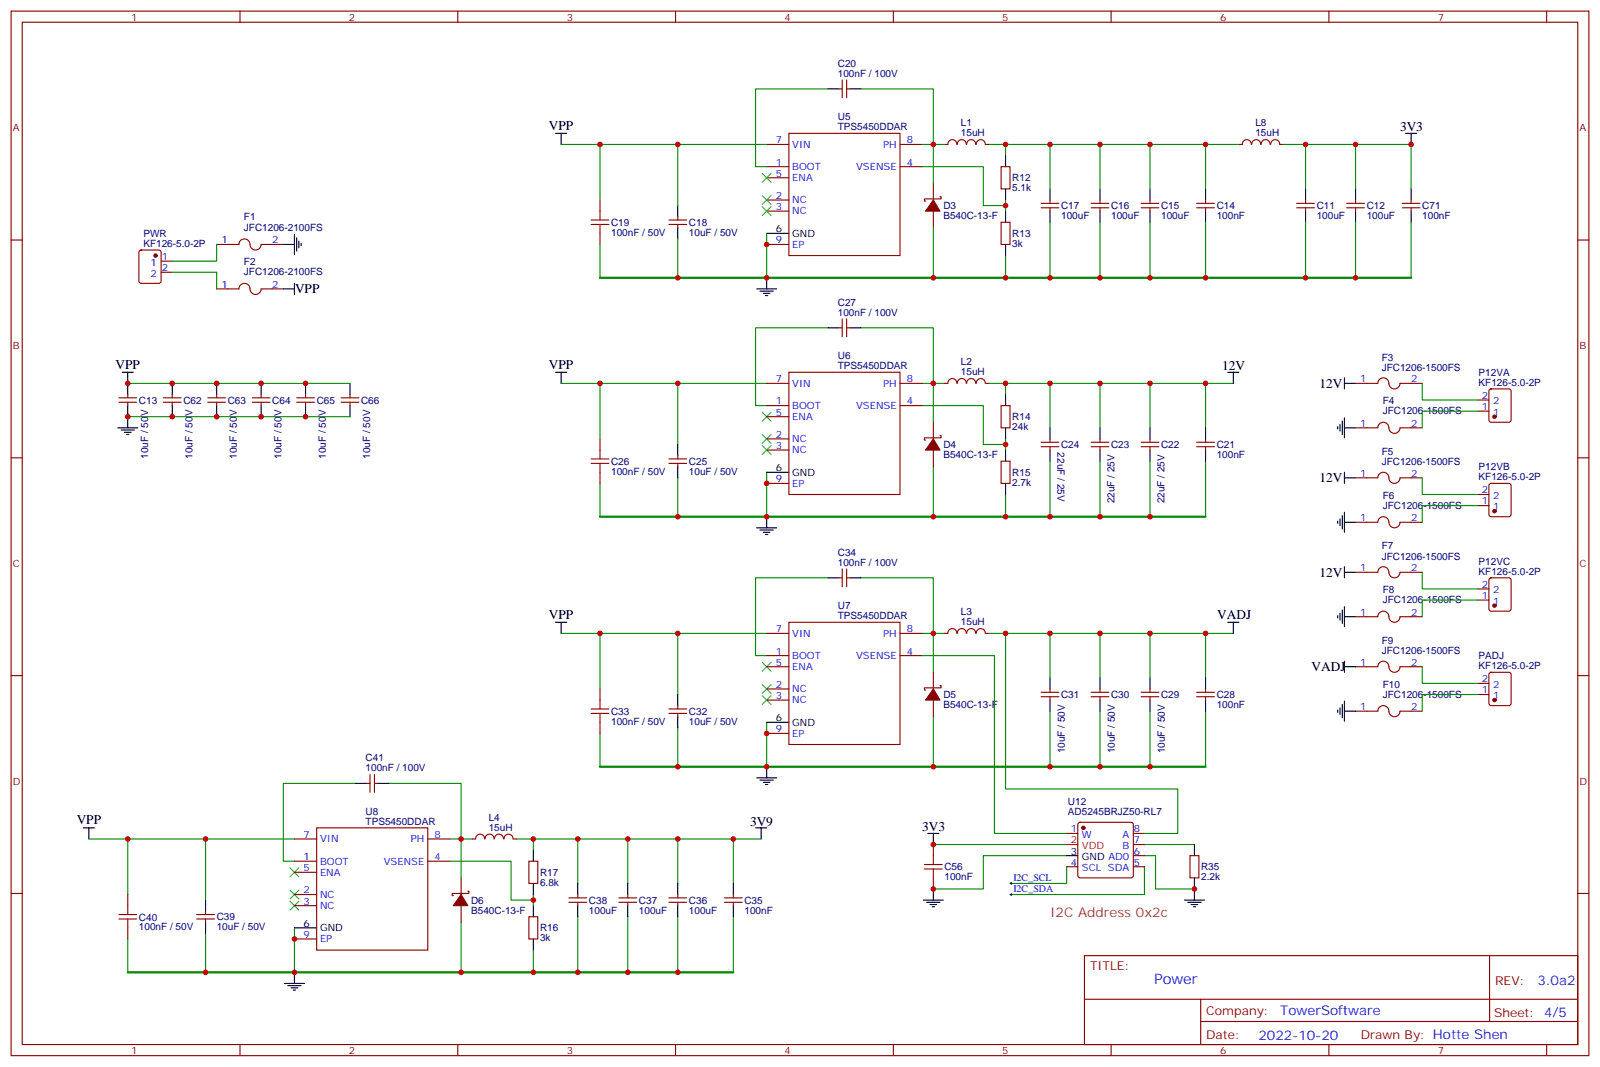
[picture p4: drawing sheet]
<svg xmlns="http://www.w3.org/2000/svg" width="508mm" height="339mm" viewBox="0 0 508 339" stroke-linecap="round" stroke-linejoin="round" font-family="sans-serif">
<g fill="none" stroke="#870000" stroke-width=".35">
<path d="M3.5 3.5h501v331.6h-501zM7.1 7.1h493.8v324.5h-493.8zM76.2 3.5v3.6M145.3 3.5v3.6M214.5 3.5v3.6M283.6 3.5v3.6M352.8 3.5v3.6M421.9 3.5v3.6M491.1 3.5v3.6M266.3 28.2h1.1M267.4 25.4v5.6M268.8 25.4v5.6"/>
<path d="M268.8 28.2h1.1M243.4 45.9h7.1M243.4 52.9h7.1M243.4 56.4h7.1M250.5 42.3h35.3v38.8h-35.3zM285.8 45.9h7M285.8 52.9h7M296.3 58.2v5.3M299.9 45.9h1M301 45.8a1.41 1.41 0 0 1 1.4-1.5 1.41 1.41 0 0 1 1.4 1.5M304 45.8a1.41 1.41 0 0 1 1.4-1.5 1.41 1.41 0 0 1 1.4 1.5M306.9 45.8a1.41 1.41 0 0 1 1.4-1.5 1.41 1.41 0 0 1 1.4 1.5"/>
<path d="M310 45.8a1.41 1.41 0 0 1 1.4-1.5 1.41 1.41 0 0 1 1.4 1.5M312.9 45.9h1.1M317.9 52.9h2.8v7.1h-2.8zM393.3 45.9h1.1M394.4 45.8a1.41 1.41 0 0 1 1.5-1.5 1.41 1.41 0 0 1 1.4 1.5M397.4 45.8a1.41 1.41 0 0 1 1.4-1.5 1.41 1.41 0 0 1 1.5 1.5M400.4 45.8a1.41 1.41 0 0 1 1.4-1.5 1.41 1.41 0 0 1 1.4 1.5M403.5 45.8a1.41 1.41 0 0 1 1.4-1.5 1.41 1.41 0 0 1 1.4 1.5M406.4 45.9h1.1M3.5 76.2h3.6M44.3 79.6l.5-.2h5.6l.7 .4 .1 9.5-.5 .6-5.9 .1-.6-.5-.1-9.4zM68.8 77.6h7a1.82 1.82 0 0 1 2.1-1.7 1.82 1.82 0 0 1 1.5 2.2 1.76 1.76 0 0 0 2 1.3 1.76 1.76 0 0 0 1.5-1.8h7.1"/>
<path d="M190.5 63.5v3.5M190.5 74.1v3.5M212.4 69.9h5.6M212.4 71.3h5.6M215.2 68.8v1.1M215.2 71.3v1M243.4 63.5h7.1M243.4 67h7.1M243.4 77.6h7.1M296.3 67v5.3M298.4 62.4h.4v.7h-5.3v.8h.4M317.9 70.6h2.8v7h-2.8z"/>
<path d="M330.6 66h5.6M330.6 64.6h5.6M333.4 63.5v1.1M333.4 66v1M346.4 66h5.7M346.4 64.6h5.7M349.2 63.5v1.1M349.2 66v1M362.3 66h5.6M362.3 64.6h5.6M365.1 63.5v1.1M365.1 66v1"/>
<path d="M379.9 66h5.7M379.9 64.6h5.7M382.8 63.5v1.1M382.8 66v1M411.7 66h5.6M411.7 64.6h5.6M414.5 63.5v1.1M414.5 66v1M427.6 66h5.6M427.6 64.6h5.6M430.4 63.5v1.1M430.4 66v1"/>
<path d="M445.2 66h5.6M445.2 64.6h5.6M448 63.5v1.1M448 66v1M500.9 76.2h3.6M51.2 82.9h3.5M51.2 86.4h3.5M68.8 91.7h7a1.82 1.82 0 0 1 2.1-1.7 1.82 1.82 0 0 1 1.5 2.2 1.76 1.76 0 0 0 2 1.3 1.76 1.76 0 0 0 1.5-1.8h7.1M250.5 118.2h35.3v38.8h-35.3zM266.3 104.1h1.1M267.4 101.2v5.7M268.8 101.2v5.7"/>
<path d="M268.8 104.1h1.1M37.7 126.3h5.7M37.7 127.7h5.7M40.6 125.2v1.1M40.6 127.7v1.1M51.9 126.3h5.6M51.9 127.7h5.6M54.7 125.2v1.1M54.7 127.7v1.1M66 126.3h5.6M66 127.7h5.6M68.8 125.2v1.1"/>
<path d="M68.8 127.7v1.1M80.1 126.3h5.6M80.1 127.7h5.6M82.9 125.2v1.1M82.9 127.7v1.1M94.2 126.3h5.6M94.2 127.7h5.6M97 125.2v1.1M97 127.7v1.1M108.3 126.3h5.6M108.3 127.7h5.6M111.1 125.2v1.1"/>
<path d="M111.1 127.7v1.1M190.5 139.3v3.6M243.4 121.7h7.1M243.4 128.8h7.1M243.4 132.3h7.1M243.4 139.3h7.1M285.8 121.7h7M285.8 128.8h7M296.3 134.1v5.2M298.4 138.3h.4v.7h-5.3v.7h.4M299.9 121.7h1M301 121.7a1.41 1.41 0 0 1 1.4-1.5 1.41 1.41 0 0 1 1.4 1.5"/>
<path d="M304 121.7a1.41 1.41 0 0 1 1.4-1.5 1.41 1.41 0 0 1 1.4 1.5M306.9 121.7a1.41 1.41 0 0 1 1.4-1.5 1.41 1.41 0 0 1 1.4 1.5M310 121.7a1.41 1.41 0 0 1 1.4-1.5 1.41 1.41 0 0 1 1.4 1.5M312.9 121.7h1.1M317.9 128.8h2.8v7h-2.8zM333.4 139.3v1.1M349.2 139.3v1.1M365.1 139.3v1.1M382.8 139.3v1.1M430.4 121.7h7a1.82 1.82 0 0 1 2.1-1.7 1.82 1.82 0 0 1 1.5 2.2 1.76 1.76 0 0 0 2 1.3 1.76 1.76 0 0 0 1.5-1.8h7.1M430.4 135.8h7a1.82 1.82 0 0 1 2.1-1.7 1.82 1.82 0 0 1 1.5 2.2 1.76 1.76 0 0 0 2 1.3 1.76 1.76 0 0 0 1.5-1.8h7.1M469.2 130.5h3.5"/>
<path d="M469.2 127h3.5M473 123.7l.4-.2h5.7l.6 .4 .1 9.5-.5 .6-5.9 .1-.6-.5-.1-9.4zM3.5 145.3h3.6M190.5 149.9v3.6M212.4 145.7h5.6M212.4 147.1h5.6M215.2 144.6v1.1M215.2 147.1v1.1M243.4 142.9h7.1M243.4 153.5h7.1M296.3 142.9v5.3M317.9 146.4h2.8v7.1h-2.8z"/>
<path d="M330.6 141.8h5.6M330.6 140.4h5.6M333.4 141.8v1.1M346.4 141.8h5.7M346.4 140.4h5.7M349.2 141.8v1.1M362.3 141.8h5.6M362.3 140.4h5.6M365.1 141.8v1.1M379.9 141.8h5.7M379.9 140.4h5.7M382.8 141.8v1.1"/>
<path d="M430.4 151.7h7a1.82 1.82 0 0 1 2.1-1.8 1.82 1.82 0 0 1 1.5 2.3 1.76 1.76 0 0 0 2 1.2 1.76 1.76 0 0 0 1.5-1.7h7.1M469.2 157h3.5M473 153.7l.4-.2h5.7l.6 .4 .1 9.4-.5 .7h-5.9l-.6-.4-.1-9.4zM500.9 145.3h3.6M430.4 165.8h7a1.82 1.82 0 0 1 2.1-1.7 1.82 1.82 0 0 1 1.5 2.2 1.76 1.76 0 0 0 2 1.3 1.76 1.76 0 0 0 1.5-1.8h7.1M469.2 160.5h3.5M250.5 197.6h35.3v38.8h-35.3zM266.3 183.4h1.1M267.4 180.6v5.7M268.8 180.6v5.7M268.8 183.4h1.1M430.4 181.7h7a1.82 1.82 0 0 1 2.1-1.8 1.82 1.82 0 0 1 1.5 2.2 1.76 1.76 0 0 0 2 1.3 1.76 1.76 0 0 0 1.5-1.7h7.1"/>
<path d="M430.4 195.8h7a1.82 1.82 0 0 1 2.1-1.8 1.82 1.82 0 0 1 1.5 2.3 1.76 1.76 0 0 0 2 1.2 1.76 1.76 0 0 0 1.5-1.7h7.1M469.2 190.5h3.5M469.2 187h3.5M473 183.7l.4-.3h5.7l.6 .5 .1 9.4-.5 .7h-5.9l-.6-.4-.1-9.4zM3.5 214.5h3.6M190.5 218.7v3.5M243.4 201.1h7.1M243.4 208.1h7.1M243.4 211.7h7.1M243.4 218.7h7.1M285.8 201.1h7M285.8 208.1h7"/>
<path d="M296.3 213.4v5.3M298.4 217.7h.4v.7h-5.3v.7h.4M299.9 201.1h1M301 201.1a1.41 1.41 0 0 1 1.4-1.5 1.41 1.41 0 0 1 1.4 1.5M304 201.1a1.41 1.41 0 0 1 1.4-1.5 1.41 1.41 0 0 1 1.4 1.5M306.9 201.1a1.41 1.41 0 0 1 1.4-1.5 1.41 1.41 0 0 1 1.4 1.5M310 201.1a1.41 1.41 0 0 1 1.4-1.5 1.41 1.41 0 0 1 1.4 1.5M312.9 201.1h1.1M330.6 219.8h5.6M333.4 218.7v1.1M346.4 219.8h5.7M349.2 218.7v1.1"/>
<path d="M362.3 219.8h5.6M365.1 218.7v1.1M379.9 219.8h5.7M382.8 218.7v1.1M430.4 211.7h7a1.82 1.82 0 0 1 2.1-1.8 1.82 1.82 0 0 1 1.5 2.2 1.76 1.76 0 0 0 2 1.3 1.76 1.76 0 0 0 1.5-1.7h7.1M469.2 217h3.5M473 213.6l.4-.2h5.7l.6 .5 .1 9.4-.5 .7h-5.9l-.6-.4-.1-9.5zM500.9 214.5h3.6M190.5 229.3v3.5M212.4 225.1h5.6M212.4 226.5h5.6M215.2 224v1.1"/>
<path d="M215.2 226.5v1M243.4 222.2h7.1M243.4 232.8h7.1M296.3 222.2v5.3M330.6 221.2h5.6M333.4 221.2v1M346.4 221.2h5.7M349.2 221.2v1M362.3 221.2h5.6M365.1 221.2v1M379.9 221.2h5.7M382.8 221.2v1"/>
<path d="M430.4 225.8h7a1.82 1.82 0 0 1 2.1-1.8 1.82 1.82 0 0 1 1.5 2.2 1.76 1.76 0 0 0 2 1.3 1.76 1.76 0 0 0 1.5-1.7h7.1M469.2 220.5h3.5M116.4 248.7h1.1M117.5 245.9v5.6M118.9 245.9v5.6M118.9 248.7h1M93.5 266.3h7M93.5 273.4h7M93.5 276.9h7M100.5 262.8h35.3v38.8h-35.3zM135.8 266.3h7.1M135.8 273.4h7.1"/>
<path d="M146.4 278.7v5.3M149.9 266.3h1.1M151 266.3a1.41 1.41 0 0 1 1.4-1.5 1.41 1.41 0 0 1 1.4 1.5M154 266.3a1.41 1.41 0 0 1 1.4-1.5 1.41 1.41 0 0 1 1.4 1.5M157 266.3a1.41 1.41 0 0 1 1.4-1.5 1.41 1.41 0 0 1 1.4 1.5M160.1 266.3a1.41 1.41 0 0 1 1.4-1.5 1.41 1.41 0 0 1 1.4 1.5M163 266.3h1M167.9 273.4h2.8v7.1h-2.8zM296.3 268.1v3.5M296.3 278.7v3.5M338.7 264.6h3.5M338.7 275.2h3.5"/>
<path d="M342.4 261.3l.5-.2h16.2l.5 .2 .2 .5v16.2l-.2 .5-.5 .2h-16.2l-.5-.2-.2-.5v-16.2zM359.8 264.6h3.6M359.8 275.2h3.6M359.8 271.6h3.6M359.8 268.1h3.6M377.8 271.6h2.8v7.1h-2.8zM3.5 283.6h3.6M40.6 284v3.5M40.6 294.6v3.5M62.4 290.3h5.7M62.4 291.7h5.7M65.3 289.3v1"/>
<path d="M65.3 291.7v1.1M93.5 284h7M93.5 287.5h7M93.5 298.1h7M146.4 287.5v5.3M148.5 282.9h.4v.7h-5.3v.7h.3M167.9 291h2.8v7.1h-2.8zM180.6 286.5h5.7M180.6 285h5.7M183.4 284v1M183.4 286.5v1M196.5 286.5h5.6"/>
<path d="M196.5 285h5.6M199.3 284v1M199.3 286.5v1M212.4 286.5h5.6M212.4 285h5.6M215.2 284v1M215.2 286.5v1M230 286.5h5.7M230 285h5.7M232.8 284v1M232.8 286.5v1M500.9 283.6h3.6"/>
<path d="M344.3 303.4h156.6v28.2h-156.6zM344.3 317.2h156.5M381.2 317.2v14.1M472.9 303.4v20.9M76.2 331.6v3.5M145.3 331.6v3.5M214.5 331.6v3.5M283.6 331.6v3.5M352.8 331.6v3.5M381.2 324.3h119.6M421.9 331.6v3.5M491.1 331.6v3.5"/>
</g>
<g fill="none" stroke="#000" stroke-width=".35">
<path d="M262.8 28.2h3.5M269.9 28.2h3.5M176.4 42.3h3.5M178.2 42.3v3.6M319.3 49.4v3.5M319.3 60v3.5M333.4 60v3.5M349.2 60v3.5M365.1 60v3.5M382.8 60v3.5M414.5 60v3.5M430.4 60v3.5"/>
<path d="M446.3 42.3h3.5M448 42.3v3.6M448 60v3.5M90 77.6h3.5M93.5 74.4v6.4M94.2 75.5v4.2M94.9 76.6v2.1M95.6 77.3v.7M215.2 65.3v3.5M215.2 72.3v3.5M243.4 74.1h7.1M319.3 67v3.6"/>
<path d="M319.3 77.6v3.5M333.4 67v3.6M349.2 67v3.6M365.1 67v3.6M382.8 67v3.6M414.5 67v3.6M430.4 67v3.6M448 67v3.6M90 91.7h3.5M93.5 90v3.5M240.2 91.7h6.4M241.3 92.4h4.2"/>
<path d="M242.4 93.1h2.1M243.1 93.8h.7M243.4 88.2v3.5M38.8 118.2h3.5M40.6 118.2v7M176.4 118.2h3.5M178.2 118.2v3.5M262.8 104.1h3.5M269.9 104.1h3.5M389.8 118.2h3.5M391.6 118.2v3.5M426.9 119.9v3.6"/>
<path d="M37.4 135.8h6.3M38.5 136.5h4.2M39.5 137.2h2.1M40.2 137.9h.7M40.6 128.8v7M54.7 121.7v3.5M54.7 128.8v3.5M68.8 121.7v3.5M68.8 128.8v3.5M82.9 121.7v3.5M82.9 128.8v3.5M97 121.7v3.5"/>
<path d="M97 128.8v3.5M111.1 121.7v3.5M111.1 128.8v3.5M319.3 125.2v3.6M319.3 135.8v3.5M333.4 135.8v3.5M349.2 135.8v3.5M365.1 135.8v3.5M382.8 135.8v3.5M424.7 135.5v.7M425.4 134.8v2.1M426.2 133.7v4.2"/>
<path d="M426.9 135.8h3.5M426.9 121.7h3.5M426.9 132.6v6.4M215.2 141.1v3.5M215.2 148.2v3.5M243.4 149.9h7.1M319.3 142.9v3.5M319.3 153.5v3.5M333.4 142.9v3.5M349.2 142.9v3.5M365.1 142.9v3.5M382.8 142.9v3.5"/>
<path d="M426.9 149.9v3.6M426.9 151.7h3.5M240.2 167.6h6.4M241.3 168.3h4.2M242.4 169h2.1M243.1 169.7h.7M243.4 164v3.6M424.7 165.5v.7M425.4 164.7v2.2M426.2 163.7v4.2M426.9 162.6v6.4M426.9 179.9v3.5"/>
<path d="M426.9 165.8h3.5M176.4 197.6h3.5M178.2 197.6v3.5M262.8 183.4h3.5M269.9 183.4h3.5M389.8 197.6h3.5M391.6 197.6v3.5M424.7 195.4v.7M425.4 194.7v2.2M426.2 193.7v4.2M426.9 192.6v6.4M426.9 195.8h3.5"/>
<path d="M426.9 181.7h3.5M333.4 215.2v3.5M349.2 215.2v3.5M365.1 215.2v3.5M382.8 215.2v3.5M426.9 209.9v3.5M426.9 211.7h3.5M215.2 220.5v3.5M215.2 227.5v3.6M243.4 229.3h7.1M333.4 222.2v3.6M349.2 222.2v3.6"/>
<path d="M365.1 222.2v3.6M382.8 222.2v3.6M424.7 225.4v.7M425.4 224.7v2.1M426.2 223.7v4.2M426.9 222.6v6.4M426.9 225.8h3.5M112.9 248.7h3.5M119.9 248.7h3.6M240.2 246.9h6.4M241.3 247.7h4.2M242.4 248.4h2.1"/>
<path d="M243.1 249.1h.7M243.4 243.4v3.5M26.5 262.8h3.5M28.2 262.8v3.5M169.3 269.9v3.5M239.9 262.8h3.5M241.7 262.8v3.5M294.6 264.6h3.5M296.3 264.6v3.5M338.7 271.6h3.5M379.2 268.1v3.5M379.2 278.7v7.1"/>
<path d="M65.3 285.8v3.5M65.3 292.8v3.5M93.5 294.6h7M169.3 280.5v3.5M169.3 287.5v3.5M169.3 298.1v3.5M183.4 280.5v3.5M183.4 287.5v3.5M199.3 280.5v3.5M199.3 287.5v3.5M215.2 280.5v3.5M215.2 287.5v3.5"/>
<path d="M232.8 280.5v3.5M232.8 287.5v3.5M293.2 285.8h6.3M294.2 286.5h4.2M295.3 287.2h2.1M296 287.9h.7M296.3 282.2v3.6M376.1 285.8h6.3M377.1 286.5h4.3M378.2 287.2h2.1M378.9 287.9h.7M90.3 312.2h6.4"/>
<path d="M91.4 312.9h4.2M92.4 313.6h2.1M93.1 314.3h.7M93.5 308.7v3.5"/>
</g>
<g fill="none" stroke="#3c3" stroke-width=".35">
<path d="M242 55l2.8 2.9M244.8 55l-2.8 2.9M242 62.1l2.8 2.8M242 65.6l2.8 2.8M244.8 62.1l-2.8 2.8M244.8 65.6l-2.8 2.8M242 130.9l2.8 2.8M242 137.9l2.8 2.9M244.8 130.9l-2.8 2.8M244.8 137.9l-2.8 2.9M242 141.5l2.8 2.8M244.8 141.5l-2.8 2.8"/>
<path d="M242 210.3l2.8 2.8M242 217.3l2.8 2.8M244.8 210.3l-2.8 2.8M244.8 217.3l-2.8 2.8M242 220.8l2.8 2.9M244.8 220.8l-2.8 2.9M92.1 275.5l2.8 2.8M94.9 275.5l-2.8 2.8M92.1 286.1l2.8 2.8M92.1 282.6l2.8 2.8M94.9 286.1l-2.8 2.8M94.9 282.6l-2.8 2.8"/>
</g>
<g fill="none" stroke="#008700" stroke-width=".35">
<path d="M262.8 28.2h-22.9v24.7h3.5M273.4 28.2h22.9v17.7h-3.5M178.2 45.9h65.2M190.5 45.9v17.6M215.2 45.9v19.4M292.8 52.9h19.4v12.4h7.1M299.9 45.9h-3.6v12.3M314 45.9h79.3M319.3 45.9v3.5M333.4 45.9v14.1M349.2 45.9v14.1M365.1 45.9v14.1"/>
<path d="M382.8 45.9v14.1M407.5 45.9h40.5v14.1M414.5 45.9v14.1M430.4 45.9v14.1M68.8 77.6v5.3h-14.1M190.5 77.6v10.6M215.2 75.8v12.4M243.4 74.1v14.1M296.3 72.3v15.9M319.3 63.5v3.5M333.4 70.6v17.6M349.2 70.6v17.6"/>
<path d="M365.1 70.6v17.6M382.8 70.6v17.6M414.5 70.6v17.6M430.4 70.6v17.6M448 70.6v17.6M54.7 86.4h14.1v5.3M319.3 81.1v7.1M262.8 104.1h-22.9v24.7h3.5M273.4 104.1h22.9v17.6h-3.5M40.6 121.7h70.5M40.6 132.3h70.5M178.2 121.7h65.2"/>
<path d="M190.5 121.7v17.6M215.2 121.7v19.4M292.8 128.8h19.4v12.3h7.1M299.9 121.7h-3.6v12.4M314 121.7h77.6M319.3 121.7v3.5M319.3 139.3v3.6M333.4 121.7v14.1M349.2 121.7v14.1M365.1 121.7v14.1M382.8 121.7v14.1M451.6 121.7v5.3h17.6"/>
<path d="M469.2 130.5h-17.6v5.3M190.5 153.5v10.5M215.2 151.7v12.3M243.4 149.9v14.1M296.3 148.2v15.8M319.3 157v7M333.4 146.4v17.6M349.2 146.4v17.6M365.1 146.4v17.6M382.8 146.4v17.6M451.6 151.7v5.3h17.6M469.2 160.5h-17.6v5.3"/>
<path d="M262.8 183.4h-22.9v24.7h3.5M273.4 183.4h22.9v17.7h-3.5M451.6 181.7v5.3h17.6M469.2 190.5h-17.6v5.3M178.2 201.1h65.2M190.5 201.1v17.6M215.2 201.1v19.4M292.8 208.1h22.9v56.5h23M299.9 201.1h-3.6v12.3M314 201.1h77.6M319.3 201.1v49.4h54.6v14.1h-10.5M333.4 201.1v14.1"/>
<path d="M349.2 201.1v14.1M365.1 201.1v14.1M382.8 201.1v14.1M451.6 211.7v5.3h17.6M190.5 232.8v10.6M215.2 231.1v12.3M243.4 229.3v14.1M296.3 227.5v15.9M333.4 225.8v17.6M349.2 225.8v17.6M365.1 225.8v17.6M382.8 225.8v17.6"/>
<path d="M469.2 220.5h-17.6v5.3M112.9 248.7h-22.9v24.7h3.5M123.5 248.7h22.9v17.6h-3.5M28.2 266.3h65.3M40.6 266.3v17.7M65.3 266.3v19.5M142.9 273.4h19.4v12.4h7M149.9 266.3h-3.5v12.4M164 266.3h77.7M169.3 266.3v3.6M183.4 266.3v14.2M199.3 266.3v14.2"/>
<path d="M215.2 266.3v14.2M232.8 266.3v14.2M296.3 268.1h42.4M338.7 271.6h-26.5v10.6h-15.9M338.7 275.2v5.3h-17.7M363.4 271.6h3.5v10.6h12.3M363.4 275.2v8.8h-42.4M363.4 268.1h15.8M40.6 298.1v10.6M65.3 296.3v12.4M93.5 294.6v14.1M146.4 292.8v15.9"/>
<path d="M169.3 284v3.5M183.4 291v17.7M199.3 291v17.7M215.2 291v17.7M232.8 291v17.7M169.3 301.6v7.1"/>
</g>
<g fill="none" stroke="#a10000" stroke-width=".35">
<path d="M187.7 71.3h5.6M187.7 69.9h5.6M190.5 67v2.9M190.5 71.3v2.8M187.7 147.1h5.6M187.7 145.7h5.6M190.5 142.9v2.8M190.5 147.1v2.8M187.7 226.5h5.6M187.7 225.1h5.6M190.5 222.2v2.9M190.5 226.5v2.8"/>
<path d="M293.5 275.9h5.7M293.5 274.5h5.7M296.3 271.6v2.9M296.3 275.9v2.8M37.7 291.7h5.7M37.7 290.3h5.7M40.6 287.5v2.8M40.6 291.7v2.9"/>
</g>
<path d="M190.5 88.2h257.5M190.5 164h192.3M190.5 243.4h192.3M40.6 308.7h192.2" fill="none" stroke="#008700" stroke-width=".71"/>
<g fill="#870000" stroke="#870000" stroke-width=".35">
<path d="M296.3 63.5l2.1 3.5h-4.5z"/>
<path d="M296.3 139.3l2.1 3.6h-4.5z"/>
<path d="M296.3 218.7l2.1 3.5h-4.5z"/>
<path d="M146.4 284l2.1 3.5h-4.6z"/>
<circle cx="344" cy="262.8" r=".53"/>
<circle cx="474.5" cy="132.3" r=".53"/>
<circle cx="474.5" cy="162.3" r=".53"/>
<circle cx="474.5" cy="192.3" r=".53"/>
<circle cx="49.4" cy="81.1" r=".53"/>
<circle cx="474.5" cy="222.3" r=".53"/>
</g>
<path d="M338.7 268.1h3.5" fill="none" stroke="#f00" stroke-width=".35"/>
<path d="M320.7 280.5h.7M320.7 284h.7M321 280.1v.7M321 283.6v.7" fill="none" stroke="#000" stroke-width=".32"/>
<g fill="#c00">
<circle cx="243.4" cy="77.6" r=".88"/>
<circle cx="296.3" cy="45.9" r=".88"/>
<circle cx="215.2" cy="45.9" r=".88"/>
<circle cx="190.5" cy="45.9" r=".88"/>
<circle cx="243.4" cy="88.2" r=".88"/>
<circle cx="215.2" cy="88.2" r=".88"/>
<circle cx="365.1" cy="88.2" r=".88"/>
<circle cx="349.3" cy="88.2" r=".88"/>
<circle cx="333.4" cy="88.2" r=".88"/>
<circle cx="319.3" cy="88.2" r=".88"/>
<circle cx="319.3" cy="65.3" r=".88"/>
<circle cx="319.3" cy="45.9" r=".88"/>
<circle cx="333.4" cy="45.9" r=".88"/>
<circle cx="349.3" cy="45.9" r=".88"/>
<circle cx="365.1" cy="45.9" r=".88"/>
<circle cx="382.8" cy="45.9" r=".88"/>
<circle cx="296.3" cy="88.2" r=".88"/>
<circle cx="296.3" cy="164" r=".88"/>
<circle cx="382.8" cy="121.7" r=".88"/>
<circle cx="365.1" cy="121.7" r=".88"/>
<circle cx="349.3" cy="121.7" r=".88"/>
<circle cx="333.4" cy="121.7" r=".88"/>
<circle cx="319.3" cy="121.7" r=".88"/>
<circle cx="319.3" cy="141.1" r=".88"/>
<circle cx="319.3" cy="164" r=".88"/>
<circle cx="333.4" cy="164" r=".88"/>
<circle cx="349.3" cy="164" r=".88"/>
<circle cx="365.1" cy="164" r=".88"/>
<circle cx="215.2" cy="164" r=".88"/>
<circle cx="243.4" cy="164" r=".88"/>
<circle cx="190.5" cy="121.7" r=".88"/>
<circle cx="215.2" cy="121.7" r=".88"/>
<circle cx="296.3" cy="121.7" r=".88"/>
<circle cx="243.4" cy="153.5" r=".88"/>
<circle cx="296.3" cy="243.4" r=".88"/>
<circle cx="382.8" cy="201.1" r=".88"/>
<circle cx="365.1" cy="201.1" r=".88"/>
<circle cx="349.3" cy="201.1" r=".88"/>
<circle cx="333.4" cy="201.1" r=".88"/>
<circle cx="333.4" cy="243.4" r=".88"/>
<circle cx="349.3" cy="243.4" r=".88"/>
<circle cx="365.1" cy="243.4" r=".88"/>
<circle cx="215.2" cy="243.4" r=".88"/>
<circle cx="243.4" cy="243.4" r=".88"/>
<circle cx="190.5" cy="201.1" r=".88"/>
<circle cx="215.2" cy="201.1" r=".88"/>
<circle cx="296.3" cy="201.1" r=".88"/>
<circle cx="243.4" cy="232.8" r=".88"/>
<circle cx="379.2" cy="282.2" r=".88"/>
<circle cx="296.3" cy="282.2" r=".88"/>
<circle cx="296.3" cy="268.1" r=".88"/>
<circle cx="319.3" cy="201.1" r=".88"/>
<circle cx="146.4" cy="308.7" r=".88"/>
<circle cx="232.8" cy="266.3" r=".88"/>
<circle cx="215.2" cy="266.3" r=".88"/>
<circle cx="199.3" cy="266.3" r=".88"/>
<circle cx="183.4" cy="266.3" r=".88"/>
<circle cx="169.3" cy="266.3" r=".88"/>
<circle cx="169.3" cy="285.7" r=".88"/>
<circle cx="169.3" cy="308.7" r=".88"/>
<circle cx="183.4" cy="308.7" r=".88"/>
<circle cx="199.3" cy="308.7" r=".88"/>
<circle cx="215.2" cy="308.7" r=".88"/>
<circle cx="65.3" cy="308.7" r=".88"/>
<circle cx="93.5" cy="308.7" r=".88"/>
<circle cx="40.6" cy="266.3" r=".88"/>
<circle cx="65.3" cy="266.3" r=".88"/>
<circle cx="146.4" cy="266.3" r=".88"/>
<circle cx="93.5" cy="298.1" r=".88"/>
<circle cx="40.6" cy="121.7" r=".88"/>
<circle cx="54.7" cy="121.7" r=".88"/>
<circle cx="68.8" cy="121.7" r=".88"/>
<circle cx="82.9" cy="121.7" r=".88"/>
<circle cx="97" cy="121.7" r=".88"/>
<circle cx="40.6" cy="132.3" r=".88"/>
<circle cx="54.7" cy="132.3" r=".88"/>
<circle cx="68.8" cy="132.3" r=".88"/>
<circle cx="82.9" cy="132.3" r=".88"/>
<circle cx="97" cy="132.3" r=".88"/>
<circle cx="414.5" cy="45.9" r=".88"/>
<circle cx="430.4" cy="45.9" r=".88"/>
<circle cx="448" cy="45.9" r=".88"/>
<circle cx="382.8" cy="88.2" r=".88"/>
<circle cx="414.5" cy="88.2" r=".88"/>
<circle cx="430.4" cy="88.2" r=".88"/>
</g>
<text font-size="4.6" fill="#00f" x="366.4" y="312.4">Power</text>
<g font-size="4.2">
<text x="174.3" y="41.2">VPP</text>
<text x="444.5" y="41.6">3V3</text>
<text x="93.7" y="93.2">VPP</text>
<text x="36.7" y="117.1">VPP</text>
<text x="174.3" y="117.1">VPP</text>
<text x="388.1" y="117.5">12V</text>
<text x="418.9" y="123.2">12V</text>
<text x="418.9" y="153.1">12V</text>
<text x="418.9" y="183.1">12V</text>
<text x="174.3" y="196.4">VPP</text>
<text x="386.4" y="196.5">VADJ</text>
<text x="416.4" y="213.1">VADJ</text>
<text x="24.3" y="261.7">VPP</text>
<text x="238.1" y="262.1">3V9</text>
<text x="292.8" y="263.9">3V3</text>
</g>
<text font-size="4.2" fill="#960" x="333.4" y="291">I2C Address 0x2c</text>
<g font-size="4.2" fill="#00f">
<text x="488.1" y="312.6">3.0a2</text>
<text x="406.5" y="322.2">TowerSoftware</text>
<text x="399.6" y="330">2022-10-20</text>
</g>
<g font-size="3.9" fill="#800">
<text x="346.1" y="308">TITLE:</text>
<text x="474.7" y="312.6">REV:</text>
<text x="383" y="322.2">Company:</text>
<text x="474.4" y="322.8">Sheet: 4/5</text>
<text x="383" y="329.8">Date:</text>
<text x="432" y="329.9">Drawn By: Hotte Shen</text>
</g>
<g font-size="3.2" fill="#800">
<text x="41.6" y="6.5">1</text>
<text x="110.8" y="6.5">2</text>
<text x="179.9" y="6.5">3</text>
<text x="249.1" y="6.5">4</text>
<text x="318.2" y="6.5">5</text>
<text x="387.3" y="6.5">6</text>
<text x="456.5" y="6.5">7</text>
<text x="4.1" y="41.6">A</text>
<text x="501.5" y="41.6">A</text>
<text x="4.1" y="110.8">B</text>
<text x="501.5" y="110.8">B</text>
<text x="4.1" y="179.9">C</text>
<text x="501.5" y="179.9">C</text>
<text x="4.1" y="249.1">D</text>
<text x="501.5" y="249.1">D</text>
<text x="41.6" y="334.6">1</text>
<text x="110.8" y="334.6">2</text>
<text x="179.9" y="334.6">3</text>
<text x="249.1" y="334.6">4</text>
<text x="318.2" y="334.6">5</text>
<text x="387.3" y="334.6">6</text>
<text x="456.5" y="334.6">7</text>
</g>
<g font-size="3.2" fill="#000080">
<text x="266" y="21.2">C20</text>
<text x="266" y="24.3">100nF / 100V</text>
<text x="266" y="41.3">TPS5450DDAR</text>
<text x="266" y="38.1">U5</text>
<text x="305.1" y="40.1">L1</text>
<text x="398.6" y="40.1">L8</text>
<text x="305.1" y="43.3">15uH</text>
<text x="398.6" y="43.3">15uH</text>
<text x="321.4" y="57.6">R12</text>
<text x="321.4" y="60.7">5.1k</text>
<text x="77.5" y="69.9">F1</text>
<text x="194" y="71.8">C19</text>
<text x="218.7" y="71.7">C18</text>
<text x="299.5" y="69.6">B540C-13-F</text>
<text x="299.5" y="66.4">D3</text>
<text x="336.9" y="69.6">100uF</text>
<text x="336.9" y="66.4">C17</text>
<text x="352.8" y="69.6">100uF</text>
<text x="352.8" y="66.4">C16</text>
<text x="368.7" y="69.6">100uF</text>
<text x="368.7" y="66.4">C15</text>
<text x="386.3" y="69.6">100nF</text>
<text x="386.3" y="66.5">C14</text>
<text x="418" y="69.6">100uF</text>
<text x="418" y="66.4">C11</text>
<text x="433.9" y="69.6">100uF</text>
<text x="433.9" y="66.4">C12</text>
<text x="451.6" y="69.6">100nF</text>
<text x="451.6" y="66.5">C71</text>
<text x="45.5" y="75.2">PWR</text>
<text x="77.5" y="73.2">JFC1206-2100FS</text>
<text x="194" y="74.9">100nF / 50V</text>
<text x="218.7" y="74.8">10uF / 50V</text>
<text x="321.4" y="75.2">R13</text>
<text x="45.5" y="78.3">KF126-5.0-2P</text>
<text x="77.5" y="84">F2</text>
<text x="321.4" y="78.4">3k</text>
<text x="77.5" y="87.3">JFC1206-2100FS</text>
<text x="266" y="100.2">100nF / 100V</text>
<text x="266" y="97.1">C27</text>
<text x="266" y="113.9">U6</text>
<text x="266" y="117.1">TPS5450DDAR</text>
<text x="305.1" y="119.1">15uH</text>
<text x="305.1" y="115.9">L2</text>
<text x="438.7" y="117.8">JFC1206-1500FS</text>
<text x="438.7" y="114.5">F3</text>
<text x="469.5" y="119.3">P12VA</text>
<text x="469.5" y="122.4">KF126-5.0-2P</text>
<text x="44.1" y="128.1">C13</text>
<text x="58.2" y="128.1">C62</text>
<text x="72.3" y="128.1">C63</text>
<text x="86.4" y="128.1">C64</text>
<text x="100.5" y="128.1">C65</text>
<text x="114.7" y="128.1">C66</text>
<text x="439.1" y="131.5">JFC1206-1500FS</text>
<text x="439.1" y="128.4">F4</text>
<text x="321.4" y="136.6">24k</text>
<text x="321.4" y="133.4">R14</text>
<text x="299.5" y="142.3">D4</text>
<text x="335.8" y="143.6" transform="rotate(90 335.8 143.6)">22uF / 25V</text>
<text x="336.9" y="142.3">C24</text>
<text x="352.8" y="142.3">C23</text>
<text x="368.7" y="142.3">C22</text>
<text x="386.3" y="142.3">C21</text>
<text x="47" y="145.6" transform="rotate(-90 47 145.6)">10uF / 50V</text>
<text x="61.1" y="145.6" transform="rotate(-90 61.1 145.6)">10uF / 50V</text>
<text x="75.2" y="145.6" transform="rotate(-90 75.2 145.6)">10uF / 50V</text>
<text x="89.3" y="145.6" transform="rotate(-90 89.3 145.6)">10uF / 50V</text>
<text x="103.4" y="145.6" transform="rotate(-90 103.4 145.6)">10uF / 50V</text>
<text x="117.5" y="145.6" transform="rotate(-90 117.5 145.6)">10uF / 50V</text>
<text x="194" y="147.6">C26</text>
<text x="218.7" y="147.5">C25</text>
<text x="299.5" y="145.4">B540C-13-F</text>
<text x="386.3" y="145.4">100nF</text>
<text x="438.7" y="147.8">JFC1206-1500FS</text>
<text x="438.7" y="144.4">F5</text>
<text x="469.5" y="149.3">P12VB</text>
<text x="194" y="150.7">100nF / 50V</text>
<text x="218.7" y="150.7">10uF / 50V</text>
<text x="321.4" y="154.2">2.7k</text>
<text x="321.4" y="151.1">R15</text>
<text x="469.5" y="152.4">KF126-5.0-2P</text>
<text x="353.9" y="159.8" transform="rotate(-90 353.9 159.8)">22uF / 25V</text>
<text x="369.8" y="159.8" transform="rotate(-90 369.8 159.8)">22uF / 25V</text>
<text x="439.1" y="161.5">JFC1206-1500FS</text>
<text x="439.1" y="158.4">F6</text>
<text x="266" y="179.6">100nF / 100V</text>
<text x="266" y="176.5">C34</text>
<text x="438.7" y="177.7">JFC1206-1500FS</text>
<text x="438.7" y="174.4">F7</text>
<text x="469.5" y="179.3">P12VC</text>
<text x="469.5" y="182.4">KF126-5.0-2P</text>
<text x="439.1" y="191.5">JFC1206-1500FS</text>
<text x="439.1" y="188.4">F8</text>
<text x="266" y="196.5">TPS5450DDAR</text>
<text x="266" y="193.3">U7</text>
<text x="305.1" y="195.3">L3</text>
<text x="305.1" y="198.5">15uH</text>
<text x="438.7" y="207.7">JFC1206-1500FS</text>
<text x="438.7" y="204.4">F9</text>
<text x="469.5" y="209.3">PADJ</text>
<text x="469.5" y="212.4">KF126-5.0-2P</text>
<text x="299.5" y="221.6">D5</text>
<text x="336.9" y="221.6">C31</text>
<text x="352.8" y="221.6">C30</text>
<text x="368.7" y="221.6">C29</text>
<text x="386.3" y="221.7">C28</text>
<text x="439.1" y="221.5">JFC1206-1500FS</text>
<text x="439.1" y="218.4">F10</text>
<text x="194" y="227">C33</text>
<text x="218.7" y="226.9">C32</text>
<text x="299.5" y="224.8">B540C-13-F</text>
<text x="386.3" y="224.8">100nF</text>
<text x="194" y="230.1">100nF / 50V</text>
<text x="218.7" y="230.1">10uF / 50V</text>
<text x="338" y="239.1" transform="rotate(-90 338 239.1)">10uF / 50V</text>
<text x="353.9" y="239.1" transform="rotate(-90 353.9 239.1)">10uF / 50V</text>
<text x="369.8" y="239.1" transform="rotate(-90 369.8 239.1)">10uF / 50V</text>
<text x="116.1" y="244.8">100nF / 100V</text>
<text x="116.1" y="241.7">C41</text>
<text x="339.1" y="255.5">U12</text>
<text x="116.1" y="261.8">TPS5450DDAR</text>
<text x="116.1" y="258.6">U8</text>
<text x="155.2" y="263.8">15uH</text>
<text x="155.2" y="260.6">L4</text>
<text x="339.1" y="258.7">AD5245BRJZ50-RL7</text>
<text x="171.4" y="281.2">6.8k</text>
<text x="171.4" y="278.1">R17</text>
<text x="299.9" y="279.4">100nF</text>
<text x="299.9" y="276.3">C56</text>
<text x="381.4" y="279.5">2.2k</text>
<text x="381.4" y="276.3">R35</text>
<text x="149.6" y="286.9">D6</text>
<text x="187" y="286.9">C38</text>
<text x="202.8" y="286.9">C37</text>
<text x="218.7" y="286.9">C36</text>
<text x="236.4" y="287">C35</text>
<text x="44.1" y="292.2">C40</text>
<text x="68.8" y="292.2">C39</text>
<text x="149.6" y="290.1">B540C-13-F</text>
<text x="187" y="290.1">100uF</text>
<text x="202.8" y="290.1">100uF</text>
<text x="218.7" y="290.1">100uF</text>
<text x="236.4" y="290.1">100nF</text>
<text x="44.1" y="295.4">100nF / 50V</text>
<text x="68.8" y="295.3">10uF / 50V</text>
<text x="171.4" y="298.9">3k</text>
<text x="171.4" y="295.7">R16</text>
</g>
<g font-size="3.2" fill="#00f">
<text x="246.3" y="45.5">7</text>
<text x="251.5" y="46.9">VIN</text>
<text x="280.4" y="46.9">PH</text>
<text x="287.9" y="45.5">8</text>
<text x="246.3" y="52.6">1</text>
<text x="251.5" y="54">BOOT</text>
<text x="271.8" y="54">VSENSE</text>
<text x="287.9" y="52.6">4</text>
<text x="246.3" y="56.1">5</text>
<text x="251.5" y="57.5">ENA</text>
<text x="246.3" y="63.1">2</text>
<text x="251.5" y="64.6">NC</text>
<text x="246.3" y="66.7">3</text>
<text x="251.5" y="68.1">NC</text>
<text x="70.3" y="77.3">1</text>
<text x="86.4" y="77.3">2</text>
<text x="246.3" y="77.3">9</text>
<text x="51.3" y="82.6">1</text>
<text x="251.5" y="78.7">EP</text>
<text x="47.8" y="84.3">1</text>
<text x="47.8" y="87.8">2</text>
<text x="51.3" y="86.1">2</text>
<text x="70.3" y="91.4">1</text>
<text x="86.4" y="91.4">2</text>
<text x="246.3" y="121.4">7</text>
<text x="251.5" y="122.8">VIN</text>
<text x="280.4" y="122.8">PH</text>
<text x="287.9" y="121.4">8</text>
<text x="431.9" y="121.4">1</text>
<text x="448" y="121.4">2</text>
<text x="246.3" y="128.4">1</text>
<text x="246.3" y="131.9">5</text>
<text x="251.5" y="129.8">BOOT</text>
<text x="271.8" y="129.8">VSENSE</text>
<text x="287.9" y="128.4">4</text>
<text x="470.5" y="130.2">1</text>
<text x="470.5" y="126.6">2</text>
<text x="474" y="131.9">1</text>
<text x="474" y="128.4">2</text>
<text x="251.5" y="133.4">ENA</text>
<text x="431.9" y="135.5">1</text>
<text x="448" y="135.5">2</text>
<text x="246.3" y="139">2</text>
<text x="246.3" y="142.5">3</text>
<text x="251.5" y="140.4">NC</text>
<text x="251.5" y="143.9">NC</text>
<text x="246.3" y="153.1">9</text>
<text x="251.5" y="154.5">EP</text>
<text x="431.9" y="151.3">1</text>
<text x="448" y="151.3">2</text>
<text x="470.5" y="160.2">1</text>
<text x="470.5" y="156.6">2</text>
<text x="474" y="161.9">1</text>
<text x="474" y="158.4">2</text>
<text x="431.9" y="165.5">1</text>
<text x="448" y="165.5">2</text>
<text x="431.9" y="181.3">1</text>
<text x="448" y="181.3">2</text>
<text x="470.5" y="190.1">1</text>
<text x="470.5" y="186.6">2</text>
<text x="474" y="191.9">1</text>
<text x="474" y="188.4">2</text>
<text x="431.9" y="195.4">1</text>
<text x="448" y="195.4">2</text>
<text x="246.3" y="200.7">7</text>
<text x="251.5" y="202.1">VIN</text>
<text x="280.4" y="202.1">PH</text>
<text x="287.9" y="200.7">8</text>
<text x="246.3" y="207.8">1</text>
<text x="251.5" y="209.2">BOOT</text>
<text x="271.8" y="209.2">VSENSE</text>
<text x="287.9" y="207.8">4</text>
<text x="246.3" y="211.3">5</text>
<text x="251.5" y="212.7">ENA</text>
<text x="431.9" y="211.3">1</text>
<text x="448" y="211.3">2</text>
<text x="246.3" y="218.4">2</text>
<text x="246.3" y="221.9">3</text>
<text x="251.5" y="219.8">NC</text>
<text x="470.5" y="220.1">1</text>
<text x="470.5" y="216.6">2</text>
<text x="474" y="221.9">1</text>
<text x="474" y="218.4">2</text>
<text x="251.5" y="223.3">NC</text>
<text x="431.9" y="225.4">1</text>
<text x="448" y="225.4">2</text>
<text x="246.3" y="232.5">9</text>
<text x="251.5" y="233.9">EP</text>
<text x="96.4" y="266">7</text>
<text x="101.6" y="267.4">VIN</text>
<text x="130.5" y="267.4">PH</text>
<text x="137.9" y="266">8</text>
<text x="340" y="264.2">1</text>
<text x="343.5" y="266">W</text>
<text x="356.4" y="269.5">B</text>
<text x="356.4" y="266">A</text>
<text x="360" y="267.8">7</text>
<text x="360" y="264.2">8</text>
<text x="96.4" y="273.1">1</text>
<text x="101.6" y="274.5">BOOT</text>
<text x="121.9" y="274.5">VSENSE</text>
<text x="137.9" y="273.1">4</text>
<text x="340" y="274.8">4</text>
<text x="360" y="274.8">5</text>
<text x="360" y="271.3">6</text>
<text x="96.4" y="276.6">5</text>
<text x="101.6" y="278">ENA</text>
<text x="321.7" y="279.6">I2C_SCL</text>
<text x="343.5" y="276.6">SCL SDA</text>
<text x="96.4" y="283.6">2</text>
<text x="96.4" y="287.2">3</text>
<text x="101.6" y="285">NC</text>
<text x="321.7" y="283.1">I2C_SDA</text>
<text x="101.6" y="288.6">NC</text>
<text x="96.4" y="297.7">9</text>
<text x="101.6" y="299.2">EP</text>
</g>
<g font-size="3.2">
<text x="246.3" y="73.7">6</text>
<text x="251.5" y="75.1">GND</text>
<text x="246.3" y="149.6">6</text>
<text x="251.5" y="151">GND</text>
<text x="246.3" y="229">6</text>
<text x="251.5" y="230.4">GND</text>
<text x="340" y="271.3">3</text>
<text x="343.5" y="273.1">GND AD0</text>
<text x="96.4" y="294.2">6</text>
<text x="101.6" y="295.6">GND</text>
</g>
<g font-size="3.2" fill="#f00">
<text x="340" y="267.8">2</text>
<text x="343.5" y="269.5">VDD</text>
</g>
</svg>
